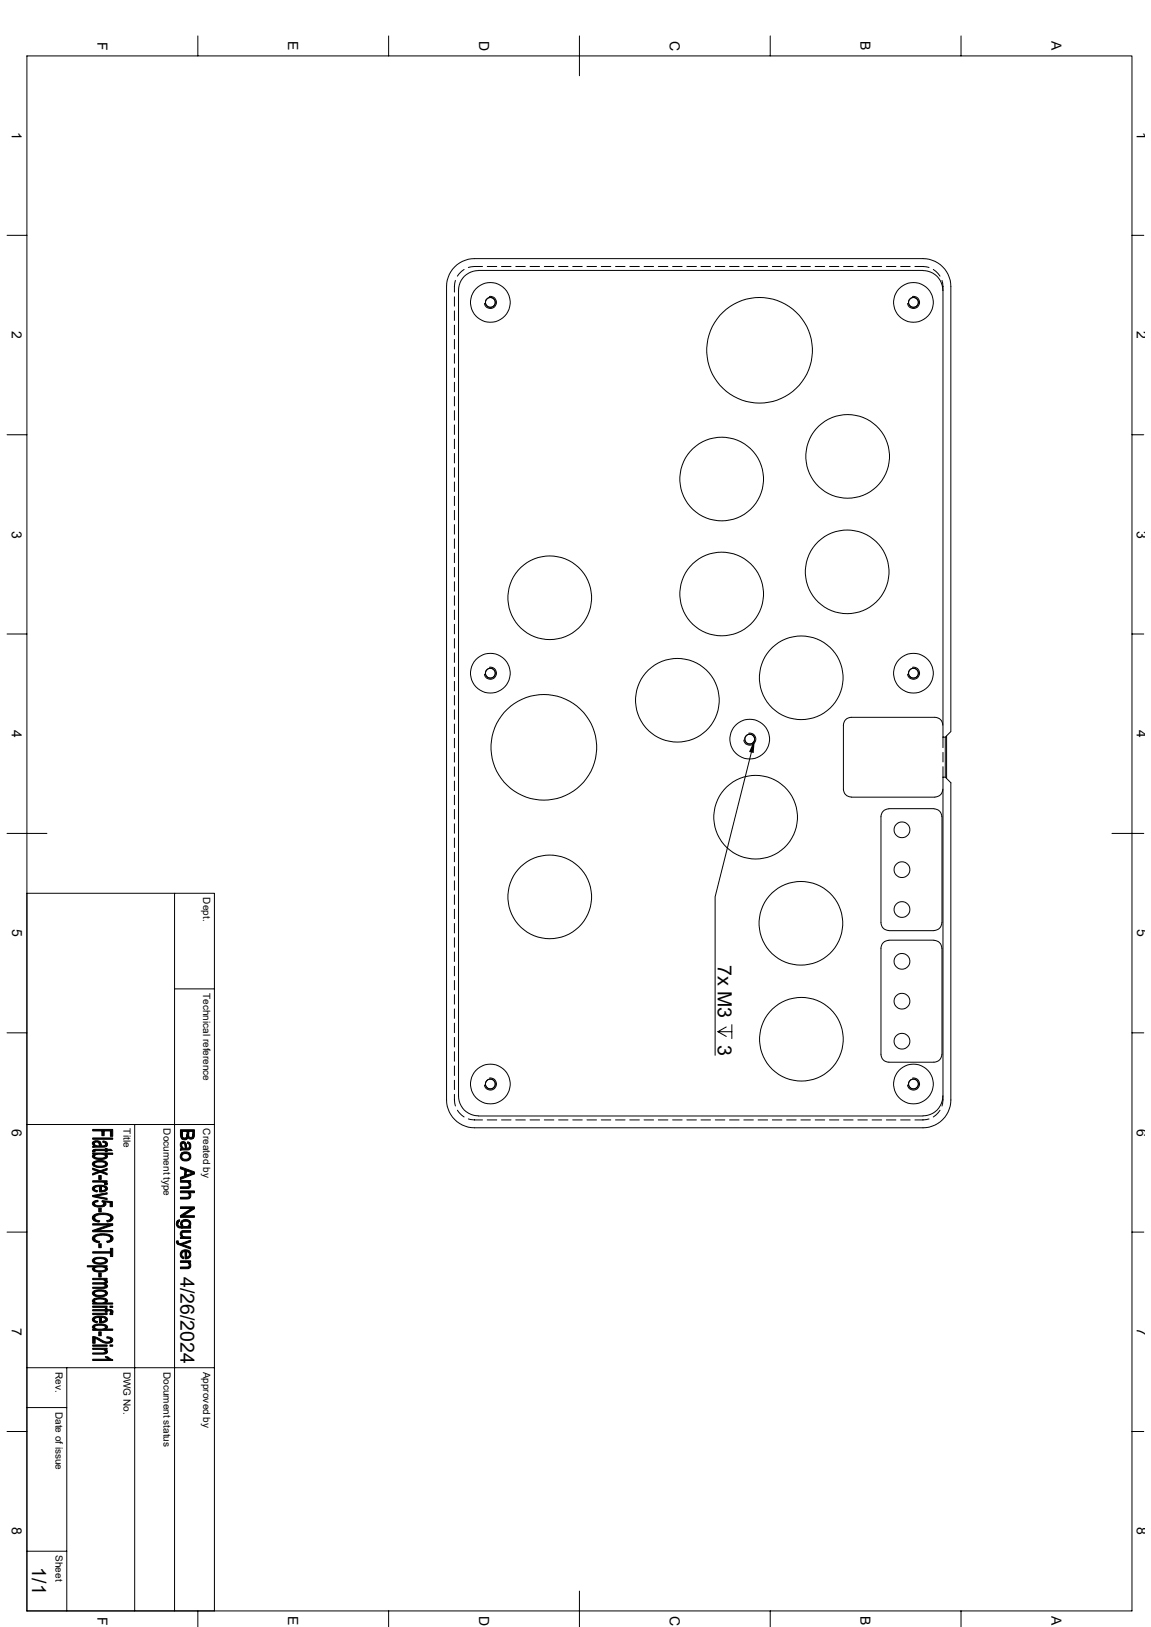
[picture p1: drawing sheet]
<svg xmlns="http://www.w3.org/2000/svg" width="297mm" height="420mm" viewBox="0 0 297 420" stroke-linecap="round" stroke-linejoin="round" font-family="sans-serif">
<g fill="none" stroke="#000" stroke-width=".26">
<path d="M6.9 14.4h285.2v401.4h-285.2zM51.1 9.3v5.1M100.3 9.3v5.1M149.5 9.3v10.3M198.8 9.3v5.1M248 9.3v5.1M1.8 60.7h5.1M117.3 76.6v2.4M117.5 72.4l-.2 3M119.8 69.6l-1.8 1.7M123.4 69.8a5.1 5.1 0 0 0-5.1 5.2v207.9a5.1 5.1 0 0 0 5.1 5.1M123.4 69.8h114.8"/>
<path d="M124.5 68.8h-2.1l-1.5 .2M125.7 68.8h2.5M126.3 76.5a1.55 1.55 0 0 1 1.8 1.3 1.55 1.55 0 0 1-1.3 1.8 1.55 1.55 0 0 1-1.8-1.3M129.4 68.8h2.5M133.1 68.8h2.5M136.8 68.8h2.4M140.5 68.8h2.4M144.1 68.8h2.5M147.8 68.8h2.4M151.5 68.8h2.4M155.2 68.8h2.4M158.8 68.8h2.5"/>
<path d="M162.5 68.8h2.5M166.2 68.8h2.5M169.9 68.8h2.4M173.6 68.8h2.4M177.2 68.8h2.5M180.9 68.8h2.4M184.6 68.8h2.4M188.3 68.8h2.4M191.9 68.8h2.5M195.6 68.8h2.5M199.3 68.8h2.5M203 68.8h2.4"/>
<path d="M206.7 68.8h2.4M210.4 68.8h2.4M214 68.8h2.5M217.7 68.8h2.4M221.4 68.8h2.4M225 68.8h2.5M228.7 68.8h2.5M232.4 68.8h2.5M235.5 76.5a1.55 1.55 0 0 1 1.7 1.3 1.55 1.55 0 0 1-1.2 1.8 1.55 1.55 0 0 1-1.8-1.3M236.1 68.8h2.1l1.5 .2M238.2 69.9a5.1 5.1 0 0 1 5.1 5.1M240.8 69.6l1.8 1.7"/>
<path d="M243.1 72.4l.2 1.6v119M292.1 60.7h3M117.3 80.3v2.4M117.3 83.9v2.5M117.3 87.6v2.5M117.3 91.3v2.5M117.3 95v2.5M117.3 98.7v2.4M1.8 112.2h5.1M117.3 102.4v2.4M117.3 106v2.5M117.3 109.7v2.4"/>
<path d="M117.3 113.4v2.4M117.3 117.1v2.4M292.1 112.2h3M117.3 120.7v2.5M117.3 124.4v2.5M117.3 128.1v2.4M117.3 131.7v2.5M117.3 135.4v2.5M117.3 139.1v2.5M117.3 142.8v2.4M117.3 146.5v2.4M117.3 150.2v2.4"/>
<path d="M117.3 153.8v2.5M117.3 157.5v2.4M1.8 163.7h5.1M117.3 161.2v2.4M117.3 164.8v2.5M117.3 168.5v2.5M117.3 172.2v2.5M117.3 175.9v2.5M117.3 179.5v2.5M126.3 172.3a1.55 1.55 0 0 1 1.8 1.2 1.55 1.55 0 0 1-1.3 1.8 1.55 1.55 0 0 1-1.8-1.3M235.5 172.3a1.55 1.55 0 0 1 1.7 1.2 1.55 1.55 0 0 1-1.2 1.8 1.55 1.55 0 0 1-1.8-1.3M292.1 163.7h3"/>
<path d="M117.3 183.2v2.5M117.3 186.9v2.5M117.3 190.6v2.4M117.3 194.3v2.4M117.3 198v2.4M193.2 189.3a1.55 1.55 0 0 1 1.8 1.2 1.55 1.55 0 0 1-1.3 1.8 1.55 1.55 0 0 1-1.8-1.2M193.9 194.2l-9.4 37.3v40.9M243.3 187.2a2.02 2.02 0 0 0-2-2h-21.6a2.02 2.02 0 0 0-2.1 2v16.5a2.02 2.02 0 0 0 2.1 2M243.3 197.9v86l-.2 1.6M243.3 194.2v2.5M243.3 190.3h.6l1.5-1.5v-114.8a7.2 7.2 0 0 0-7.2-7.2h-115.8a7.2 7.2 0 0 0-7.2 7.2v209.9a7.2 7.2 0 0 0 7.2 7.2h115.8a7.2 7.2 0 0 0 7.2-7.2v-81.8l-1.5-1.5h-.6M243.9 190.3v10.3"/>
<path d="M244.3 190v10.9M1.8 215.1h10.3M117.3 201.6v2.5M117.3 205.3v2.4M117.3 209v2.4M117.3 212.6v2.5M117.3 216.3v2.5M219.7 205.8h21.6M243 210.8a2.1 2.1 0 0 0-2-2.1l-11.6 .1a2.02 2.02 0 0 0-2.1 2v27.4a2.02 2.02 0 0 0 2.1 2M243.1 210.8v27.4M243.3 203.7a2.02 2.02 0 0 1-2 2M286.9 215.1h8.2"/>
<path d="M6.9 230.6h48.4v185.2M45 230.6v185.2M117.3 220v2.5M117.3 223.7v2.4M117.3 227.4v2.4M117.3 231v2.5M117.3 234.7v2.5M117.3 238.4v2.4M243 238.2a2.02 2.02 0 0 1-2 2M45 255.3h10.3M117.3 242.1v2.4M117.3 245.7v2.5"/>
<path d="M117.3 249.4v2.5M117.3 253.1v2.4M117.3 256.8v2.4M229.4 240.2h11.6M229.4 242.7h11.6M229.4 242.7a2.02 2.02 0 0 0-2.1 2.1v27.4a2.02 2.02 0 0 0 2.1 2h11.6a2.02 2.02 0 0 0 2-2M241 242.7a2.02 2.02 0 0 1 2 2.1M243.1 244.8v27.4M1.8 266.6h5.1M117.3 260.4v2.5M117.3 264.1v2.5M117.3 267.8v2.5"/>
<path d="M117.3 271.5v2.4M117.3 275.2v2.4M117.3 278.8v2.5M126.3 278.3a1.55 1.55 0 0 1 1.8 1.3 1.55 1.55 0 0 1-1.3 1.8 1.55 1.55 0 0 1-1.8-1.3M185.3 266.3l2.1 1.2M187.4 265.1l-2.1 1.2h3.5M188.8 264.5v3.6M235.5 278.3a1.55 1.55 0 0 1 1.7 1.3 1.55 1.55 0 0 1-1.2 1.8 1.55 1.55 0 0 1-1.8-1.3M292.1 266.6h3M6.9 290.3h48.4M34.8 290.3v125.5M117.3 282.5l.2 3"/>
<path d="M118 286.6l1.8 1.7M120.9 288.8l1.5 .3h2.1M123.4 288.1h114.8M125.7 289.1h2.5M129.4 289.1h2.5M133.1 289.1h2.5M136.8 289.1h2.4M140.5 289.1h2.4M144.1 289.1h2.5M147.8 289.1h2.4M151.5 289.1h2.4M155.2 289.1h2.4"/>
<path d="M158.8 289.1h2.5M162.5 289.1h2.5M166.2 289.1h2.5M169.9 289.1h2.4M173.6 289.1h2.4M177.2 289.1h2.5M180.9 289.1h2.4M184.6 289.1h2.4M188.3 289.1h2.4M191.9 289.1h2.5M195.6 289.1h2.5M199.3 289.1h2.5"/>
<path d="M203 289.1h2.4M206.7 289.1h2.4M210.4 289.1h2.4M214 289.1h2.5M217.7 289.1h2.4M221.4 289.1h2.4M225 289.1h2.5M228.7 289.1h2.5M232.4 289.1h2.5M239.7 288.8l-1.5 .3h-2.1M242.6 286.6l-1.8 1.7M243.3 282.9a5.1 5.1 0 0 1-5.1 5.1"/>
<path d="M1.8 318.1h5.1M292.1 318.1h3M6.9 353.1h48.4M17.2 353.1v62.7M1.8 369.5h5.1M6.9 363.3h10.3M292.1 369.5h3M6.9 400.4h10.3M51.1 415.8v4.1M100.3 415.8v4.1M149.5 410.7v9.2M198.8 415.8v4.1"/>
<path d="M248 415.8v4.1"/>
<circle cx="126.5" cy="78.1" r="5.1"/>
<circle cx="126.5" cy="78.1" r="1.27"/>
<circle cx="235.7" cy="78.1" r="5.1"/>
<circle cx="235.7" cy="78.1" r="1.27"/>
<circle cx="196" cy="90.4" r="13.6"/>
<circle cx="218.7" cy="117.8" r="10.8"/>
<circle cx="186.2" cy="123.6" r="10.8"/>
<circle cx="141.9" cy="154.3" r="10.8"/>
<circle cx="186.2" cy="153.3" r="10.8"/>
<circle cx="218.6" cy="147.6" r="10.8"/>
<circle cx="126.5" cy="173.8" r="5.1"/>
<circle cx="126.5" cy="173.8" r="1.27"/>
<circle cx="206.8" cy="175" r="10.8"/>
<circle cx="235.7" cy="173.8" r="5.1"/>
<circle cx="235.7" cy="173.8" r="1.27"/>
<circle cx="140.3" cy="192.9" r="13.6"/>
<circle cx="174.8" cy="180.8" r="10.8"/>
<circle cx="193.5" cy="190.8" r="5.1"/>
<circle cx="193.5" cy="190.8" r="1.27"/>
<circle cx="195" cy="210.9" r="10.8"/>
<circle cx="232.7" cy="214.2" r="2.04"/>
<circle cx="141.9" cy="231.5" r="10.8"/>
<circle cx="206.7" cy="238.3" r="10.8"/>
<circle cx="232.7" cy="234.8" r="2.04"/>
<circle cx="232.7" cy="224.5" r="2.04"/>
<circle cx="232.7" cy="248.1" r="2.04"/>
<circle cx="232.7" cy="258.4" r="2.04"/>
<circle cx="126.5" cy="279.8" r="5.1"/>
<circle cx="126.5" cy="279.8" r="1.27"/>
<circle cx="206.8" cy="268.3" r="10.8"/>
<circle cx="232.7" cy="268.8" r="2.04"/>
<circle cx="235.7" cy="279.8" r="5.1"/>
<circle cx="235.7" cy="279.8" r="1.27"/>
</g>
<g fill="#000" stroke="#000" stroke-width=".26">
<path d="M23.9 293.8h5.2v.3h-5.2z" fill-rule="evenodd"/>
<path d="M24.3 295.2l.1 .6z" fill-rule="evenodd"/>
<path d="M24.3 298l.1 .4z" fill-rule="evenodd"/>
<path d="M24 296.8l.5-.1v.6l-.6 .1z" fill-rule="evenodd"/>
<path d="M23.9 294.8a1.65 1.65 0 0 1 2 0l-.2 .9a.79 .79 0 0 0-.4-.8 .79 .79 0 0 0-1 .2v.6l-.4-.3z" fill-rule="evenodd"/>
<path d="M26.6 294.5l.6 .2v.6l-.2-.4h-.5z" fill-rule="evenodd"/>
<path d="M24.3 299.8l.8-.2h1.6l.5 .2v.7a1.99 1.99 0 0 0-2.4-.5l-.4 .5z" fill-rule="evenodd"/>
<path d="M24.4 295.4l.5 .3 .9 .1 .1-1 .1 .1a.7 .7 0 0 0 .3 .8 .7 .7 0 0 0 .8 0l.1-1a.8 .8 0 0 1 .5 1.1 .8 .8 0 0 1-1.2 .3l-2.6 .1v-.3l.5-.1z" fill-rule="evenodd"/>
<path d="M24 298.2l.3-.2 .1 .4a2.37 2.37 0 0 0 2.7 .3l.1-.7a.6 .6 0 0 1 .5 .7 .6 .6 0 0 1-.7 .5l-1.3 .1a1.63 1.63 0 0 1-1.9-.9z" fill-rule="evenodd"/>
<path d="M24.5 296.7h2.7v-.2h.4v.2h1l.4 .3h-1.4v.3h-.4v-.3h-2.6l-.1 .2z" fill-rule="evenodd"/>
<path d="M23.9 291.5h5.2v1.8h-.6v-1.4h-1.6v1.3h-.6v-1.3h-2.4z" fill-rule="evenodd"/>
<path d="M23.9 297.6h5.2v.4h-1.9v.4a2.46 2.46 0 0 0-2.8-.1v-.4h-.5z" fill-rule="evenodd"/>
<path d="M46.9 295.6v.9z" fill-rule="evenodd"/>
<path d="M46.8 294.8l.7-.1 .3 .2 .1 1.5-.1-.2a.9 .9 0 0 0-.7-1.1l-.2 .4-.1 .9a1.25 1.25 0 0 1 0-1.6z" fill-rule="evenodd"/>
<path d="M47 292.1v.8a.66 .66 0 0 0 .7 .8 .66 .66 0 0 0 .6-.8v1.1l-.5 .2-.7-.1z" fill-rule="evenodd"/>
<path d="M48.4 294.7l.5 .2v.9l-.1-.4-.4-.3z" fill-rule="evenodd"/>
<path d="M46.9 297.6l.6-.3 .9 .1 .5 .2v.9a1.06 1.06 0 0 0-1-.7 1.06 1.06 0 0 0-1 .7z" fill-rule="evenodd"/>
<path d="M46.9 295.9l.3 .4 .7 .1v-1.3l.2 .7a.44 .44 0 0 0 .4 .6 .44 .44 0 0 0 .4-.6v-.9a1.06 1.06 0 0 1 .4 1.2 1.06 1.06 0 0 1-1 .7l-1.7 .2v-.5h.3z" fill-rule="evenodd"/>
<path d="M46.9 297.6v.9a1.08 1.08 0 0 0 1 .8 1.08 1.08 0 0 0 1-.8v-.9a1.27 1.27 0 0 1 0 1.7 1.27 1.27 0 0 1-1.6 .3 1.15 1.15 0 0 1-.4-2z" fill-rule="evenodd"/>
<path d="M48.7 292.1v.7a.58 .58 0 0 0 .5 .8 .58 .58 0 0 0 .5-.8v1.1l-.9 .1-.2-.2z" fill-rule="evenodd"/>
<path d="M46.6 291.6h3.6l-.2 2-.3 .3v-1.8h-1l-.1 1.7-.1-.2-.2 .4v-1.9h-1.3v1.9l-.2-.1-.2-.7z" fill-rule="evenodd"/>
<path d="M24 306.4l.3-.2 .1 .8 .7 .3v.4a.9 .9 0 0 1-1-.3 .9 .9 0 0 1-.1-.9z" fill-rule="evenodd"/>
<path d="M24 310.3l1.3-.5v.4l-.9 .4-.1 .7a.66 .66 0 0 1-.3-1z" fill-rule="evenodd"/>
<path d="M25.5 303.4h.6v1.1h-.6z" fill-rule="evenodd"/>
<path d="M25.5 311.9h.6v.9h-.6z" fill-rule="evenodd"/>
<path d="M24.4 314.4a1.14 1.14 0 0 0 1.3 .7l-.1 .4-1.3-.4z" fill-rule="evenodd"/>
<path d="M23.9 301.5l2 .7-.5 .2-1.5-.5z" fill-rule="evenodd"/>
<path d="M24.3 310.7a1.64 1.64 0 0 0 2.5 0l.1 .7-.7 .2-1.7-.2z" fill-rule="evenodd"/>
<path d="M24.3 306.2l1-.3 1.3 .1 .6 .2v.6l-.2-.3-.8-.2-.1 1.4h-.4v-1.4l-1 .2-.3 .3z" fill-rule="evenodd"/>
<path d="M27 310.3a.54 .54 0 0 1 .3 .5 .54 .54 0 0 1-.3 .5z" fill-rule="evenodd"/>
<path d="M23.9 302.9l3.7-1.3v.4l-3.7 1.3z" fill-rule="evenodd"/>
<path d="M25.9 302.6l.5-.2 .4 .2 .8 .3v.4z" fill-rule="evenodd"/>
<path d="M23.9 304.8h3.7v.3h-.5v.4l-.7-.4h-2.5z" fill-rule="evenodd"/>
<path d="M23.9 308.6l3.7 .7v.4l-3.7-.8z" fill-rule="evenodd"/>
<path d="M23.9 308.6l3.7-.7v.3l-2.6 .5z" fill-rule="evenodd"/>
<path d="M24.1 300l.2-.2 .1 .7a2.01 2.01 0 0 0 2.4 .4l.4-.3v-.8a.77 .77 0 0 1 .5 .9 .77 .77 0 0 1-.9 .6l-.6 .1a1.95 1.95 0 0 1-2.4-.9z" fill-rule="evenodd"/>
<path d="M27.1 305.1l.6 .3-.1 .5-.6-.2z" fill-rule="evenodd"/>
<path d="M26.2 306.3v1h.3l.7-.3v-.8a.69 .69 0 0 1 .5 .8 .69 .69 0 0 1-.8 .6l-.8 .1z" fill-rule="evenodd"/>
<path d="M27.5 315.1l.9-.3 .2-.4v.8l-.9 .2z" fill-rule="evenodd"/>
<path d="M26.4 309.9l2.6 .3v1.3h-.6v-1.1l-1.4-.1-.1 1.1-.1-.8-.5-.4z" fill-rule="evenodd"/>
<path d="M23.9 317.6l5.2 .1v.3h-5.2z" fill-rule="evenodd"/>
<path d="M23.9 315.9h5.2v.4l-5.2-.1z" fill-rule="evenodd"/>
<path d="M23.9 317.6l4.1-1.4 1.1 .1-4.1 1.4z" fill-rule="evenodd"/>
<path d="M24 313.8l.6-.4 1.1-.2 1.1-.1 1.4 .3a.92 .92 0 0 1 .9 .7 .92 .92 0 0 1-.5 1.1v-.8a1.96 1.96 0 0 0-2.4-.9h-.2a1.51 1.51 0 0 0-1.6 .9l-.1 .7a.84 .84 0 0 1-.3-1.3z" fill-rule="evenodd"/>
<path d="M24.1 319.1l1.9-.6 2.2 .2a.95 .95 0 0 1 .9 .7 .95 .95 0 0 1-.5 1.1v-.8a1.96 1.96 0 0 0-2.4-.8h-.1a1.42 1.42 0 0 0-1.7 .8l-.1 .8a.82 .82 0 0 1-.2-1.4z" fill-rule="evenodd"/>
<path d="M45.8 315l.6-.1-.1 .4-.3 .1-.1 .5z" fill-rule="evenodd"/>
<path d="M45.7 315.2l.1-.2 .1 .9a.7 .7 0 0 0 1 .7v.4a1.2 1.2 0 0 1-1.2-.5 1.2 1.2 0 0 1 0-1.3z" fill-rule="evenodd"/>
<path d="M46.9 318.6v.7z" fill-rule="evenodd"/>
<path d="M48.8 305.1l.1 .8z" fill-rule="evenodd"/>
<path d="M46.8 315.2a1.66 1.66 0 0 1 2.1-.1v.8a1.04 1.04 0 0 0-1-.6 1.04 1.04 0 0 0-1 .6v1.1v-.4a.92 .92 0 0 1-.1-1.4z" fill-rule="evenodd"/>
<path d="M46.6 304.8h2.6v.3h-.4v.5l-.6-.4h-1.6z" fill-rule="evenodd"/>
<path d="M46.9 315.9a1.06 1.06 0 0 0 .9 .7 1.06 1.06 0 0 0 1.1-.5v.5h.3v.4h-2.3z" fill-rule="evenodd"/>
<path d="M46.8 317.8l2.4-.1v.4l-2.1 .1-.2 1a.98 .98 0 0 1-.1-1.4z" fill-rule="evenodd"/>
<path d="M46.6 319.3h.3l.1-.4 .5 .3 1.7 .1v.4h-2.6z" fill-rule="evenodd"/>
<path d="M46.6 306.4l2-.1 .3-.3v-.8a.89 .89 0 0 1 .3 1.1 .89 .89 0 0 1-1 .5h-1.6z" fill-rule="evenodd"/>
<path d="M46.6 309.1l2-.1 .3-.3v-.8a.89 .89 0 0 1 .3 1.1 .89 .89 0 0 1-1 .5h-1.6z" fill-rule="evenodd"/>
<path d="M48.9 315.1a.98 .98 0 0 1 0 1.5z" fill-rule="evenodd"/>
<path d="M46.6 313.8h3.6v.4h-3.6z" fill-rule="evenodd"/>
<path d="M46.6 311.5h3.6v.5h-3.6z" fill-rule="evenodd"/>
<path d="M46.6 313.8l2.8-1.8h.8l-2.8 1.8z" fill-rule="evenodd"/>
<path d="M46.6 301.2l3.6 1.3v.5l-2.2-.8-.3 1.3v-1.4l-1.1-.4z" fill-rule="evenodd"/>
<path d="M48 302.2v1.2l1.8-.6 .4 .2-3.6 1.5v-.6l1.1-.4z" fill-rule="evenodd"/>
<path d="M46.6 307.4h3.6v.5h-1.3v.6l-.4-.6h-1.9z" fill-rule="evenodd"/>
<path d="M24 327.2l.3-.2v1.1l-.4-.4z" fill-rule="evenodd"/>
<path d="M24 335.4l.3-.2 .1 1.1-.6-.4z" fill-rule="evenodd"/>
<path d="M25.5 321.1h.6v1h-.6z" fill-rule="evenodd"/>
<path d="M25.5 328.6h.6v1h-.6z" fill-rule="evenodd"/>
<path d="M24.4 319.7a1.26 1.26 0 0 0 1.3 .8l-.1 .3-1.3-.3z" fill-rule="evenodd"/>
<path d="M24.3 324.8l1.4-.3 1.2 .2 .3 .1v.7a1.99 1.99 0 0 0-2.4-.5l-.4 .5z" fill-rule="evenodd"/>
<path d="M23.9 331.1l3.2-.1 .1 .9-.1-.3-.5-.1h-2.7z" fill-rule="evenodd"/>
<path d="M24.3 333.2l1-.2h1.4l.5 .2v.6a2.12 2.12 0 0 0-2.6-.3l-.2 .3z" fill-rule="evenodd"/>
<path d="M24.3 340l.8-.3 1.5 .1 .6 .2v.6l-.1-.3-.9-.2-.1 1.4h-.4v-1.4l-1 .1-.3 .4z" fill-rule="evenodd"/>
<path d="M27.1 330.3l.1 .5z" fill-rule="evenodd"/>
<path d="M27.2 327l.1 .5z" fill-rule="evenodd"/>
<path d="M22.5 326.7h5.1v.3h-.4l-.1 .3-.7-.2a2.31 2.31 0 0 0-2 .3l-.1 .7v-1.1h-1.8z" fill-rule="evenodd"/>
<path d="M23.9 330h3.7v.3h-.5v.3l-.7-.3h-2.5z" fill-rule="evenodd"/>
<path d="M23.9 337.1h3.7v.4h-3.7z" fill-rule="evenodd"/>
<path d="M23.9 339h3.7v.3h-3.7z" fill-rule="evenodd"/>
<path d="M24.1 325l.2-.2 .1 .7a2.01 2.01 0 0 0 2.4 .4l.4-.4v-.7a.75 .75 0 0 1 .5 .9 .75 .75 0 0 1-.9 .5l-1.1 .1a1.67 1.67 0 0 1-1.9-.8z" fill-rule="evenodd"/>
<path d="M24.4 327.5a2.41 2.41 0 0 0 2.7 .3l.2-.7a.61 .61 0 0 1 .4 .7 .61 .61 0 0 1-.7 .5h-2.3l-.4-.2z" fill-rule="evenodd"/>
<path d="M27.3 330.3a.54 .54 0 0 1 .4 .6 .54 .54 0 0 1-.6 .5z" fill-rule="evenodd"/>
<path d="M23.9 332.3l2.9-.1 .4-.2v-.6a.6 .6 0 0 1 .5 .8 .6 .6 0 0 1-.8 .4h-3z" fill-rule="evenodd"/>
<path d="M24 333.4l.3-.2 .1 .6a2.07 2.07 0 0 0 2.6 .4l.2-.3v-.7a.77 .77 0 0 1 .5 .9 .77 .77 0 0 1-.9 .5l-1.4 .1a1.16 1.16 0 0 1-1.5-1.1z" fill-rule="evenodd"/>
<path d="M24.3 335.2l1.1-.2h1a.96 .96 0 0 1 1.2 1.1l-.4 .2v-.5a2.31 2.31 0 0 0-2.8 0z" fill-rule="evenodd"/>
<path d="M27.5 320.4l.8-.2 .3-.5v.8l-.9 .3z" fill-rule="evenodd"/>
<path d="M23.9 338.1h3.3v-.3h.4v.3h1v.6l-.4-.3h-.6v.4h-.4v-.4h-3.3z" fill-rule="evenodd"/>
<path d="M28.4 337.1h.7v.4h-.7z" fill-rule="evenodd"/>
<path d="M28.4 339h.7v.3h-.7z" fill-rule="evenodd"/>
<path d="M23.9 323.1h4.6v-.9h.6v2.2h-.6v-.9h-4.6z" fill-rule="evenodd"/>
<path d="M23.9 336.3h.5v-.3a2.73 2.73 0 0 0 2.8-.1v.4h1.9v.3h-5.2z" fill-rule="evenodd"/>
<path d="M28.6 338.1l.5 .3v.5l-.6-.1z" fill-rule="evenodd"/>
<path d="M45.6 320.3h.4l-.1 .9-.3-.4z" fill-rule="evenodd"/>
<path d="M46.7 323.1l.2-.1v1l.5 .5v.4a1.13 1.13 0 0 1-.7-1.8z" fill-rule="evenodd"/>
<path d="M48.8 325.8l.1 .8z" fill-rule="evenodd"/>
<path d="M46.9 322.9l1.2-.3 .8 .4v.8l-.2-.5-.6-.2v1.8l-.3 .1v-2l-.7 .3-.2 .5z" fill-rule="evenodd"/>
<path d="M46.6 321.1l2.6-1v.4l-1.5 .6-.6 .2z" fill-rule="evenodd"/>
<path d="M45.9 320.5l.4 .5 2.9 1v.4l-3.3-1.2z" fill-rule="evenodd"/>
<path d="M46.6 325.5h2.6v.3h-.4v.5l-.5-.4h-1.7z" fill-rule="evenodd"/>
<path d="M48.1 323.1l.2 1.4 .6-.5v-1a1.12 1.12 0 0 1 .3 1.2 1.12 1.12 0 0 1-1.1 .7z" fill-rule="evenodd"/>
<path d="M46.6 327.1l2-.1 .3-.3v-.8a.89 .89 0 0 1 .3 1.1 .89 .89 0 0 1-1 .5h-1.6z" fill-rule="evenodd"/>
<path d="M24 342.2l.3-.2 .1 1.1-.6-.5z" fill-rule="evenodd"/>
<path d="M24 340.2l.3-.2 .1 .8 .7 .3v.4a.92 .92 0 0 1-1.1-1.2z" fill-rule="evenodd"/>
<path d="M25.5 343.8h.6v1h-.6z" fill-rule="evenodd"/>
<path d="M27.1 348.3l.1 .5z" fill-rule="evenodd"/>
<path d="M23.9 348h3.7v.3h-.5v.3l-.6-.2-2.6-.1z" fill-rule="evenodd"/>
<path d="M23.9 347.2h3.7v.3h-3.7z" fill-rule="evenodd"/>
<path d="M26.2 340.1v1h.3l.7-.3v-.8a.69 .69 0 0 1 .5 .8 .69 .69 0 0 1-.8 .5l-.8 .2z" fill-rule="evenodd"/>
<path d="M24.3 342l1-.2h1.1a.97 .97 0 0 1 1.3 1l-.5 .3v-.5a2.3 2.3 0 0 0-2.5-.4l-.3 .4z" fill-rule="evenodd"/>
<path d="M23.9 349.2h2.9l.4-.2 .1-.6a.62 .62 0 0 1 .4 .7 .62 .62 0 0 1-.8 .4h-3z" fill-rule="evenodd"/>
<path d="M27.2 350.2h.6l.2 .2-.1 .5z" fill-rule="evenodd"/>
<path d="M23.9 345l1.1 .2 1.3 .7a1.64 1.64 0 0 0 2.3 0l-.1 .7a5 5 0 0 1-3.9-1.1v1.3h-.7z" fill-rule="evenodd"/>
<path d="M28.4 347.2h.7v.3h-.7z" fill-rule="evenodd"/>
<path d="M23.9 343.1h.5v-.4a2.4 2.4 0 0 0 2.8-.1v.5h1.9v.3h-5.2z" fill-rule="evenodd"/>
<path d="M27.6 345.1a1.1 1.1 0 0 1 1.4 1.1l-.4 .4-.1-.9-.9-.3z" fill-rule="evenodd"/>
<path d="M23.9 350.9h4l.1-.5 1.1 .6v.2h-5.2z" fill-rule="evenodd"/>
</g>
<path d="M194.8 190.8l-.3 3.6-1.2-.3z" fill="#000"/>
<g font-size="5">
<text x="185.2" y="249" transform="rotate(90 185.2 249)">7x M3</text>
<text x="185.2" y="269.8" transform="rotate(90 185.2 269.8)">3</text>
<text x="46.6" y="329.6" transform="rotate(90 46.6 329.6)">4/26/2024</text>
<text x="8.3" y="404.6" transform="rotate(90 8.3 404.6)">1/1</text>
</g>
<g font-size="3.6">
<text x="25.1" y="10.8" transform="rotate(90 25.1 10.8)">F</text>
<text x="74.4" y="10.7" transform="rotate(90 74.4 10.7)">E</text>
<text x="123.6" y="10.5" transform="rotate(90 123.6 10.5)">D</text>
<text x="172.8" y="10.5" transform="rotate(90 172.8 10.5)">C</text>
<text x="222.1" y="10.7" transform="rotate(90 222.1 10.7)">B</text>
<text x="271.3" y="10.7" transform="rotate(90 271.3 10.7)">A</text>
<text x="3.1" y="34" transform="rotate(90 3.1 34)">1</text>
<text x="293.4" y="34" transform="rotate(90 293.4 34)">1</text>
<text x="3.1" y="85.5" transform="rotate(90 3.1 85.5)">2</text>
<text x="293.4" y="85.5" transform="rotate(90 293.4 85.5)">2</text>
<text x="3.1" y="136.9" transform="rotate(90 3.1 136.9)">3</text>
<text x="293.4" y="136.9" transform="rotate(90 293.4 136.9)">3</text>
<text x="3.1" y="188.4" transform="rotate(90 3.1 188.4)">4</text>
<text x="293.4" y="188.4" transform="rotate(90 293.4 188.4)">4</text>
<text x="3.1" y="239.9" transform="rotate(90 3.1 239.9)">5</text>
<text x="293.4" y="239.9" transform="rotate(90 293.4 239.9)">5</text>
<text x="3.1" y="291.3" transform="rotate(90 3.1 291.3)">6</text>
<text x="293.4" y="291.3" transform="rotate(90 293.4 291.3)">6</text>
<text x="3.1" y="342.8" transform="rotate(90 3.1 342.8)">7</text>
<text x="293.4" y="342.8" transform="rotate(90 293.4 342.8)">7</text>
<text x="3.1" y="394.3" transform="rotate(90 3.1 394.3)">8</text>
<text x="293.4" y="394.3" transform="rotate(90 293.4 394.3)">8</text>
<text x="25.1" y="417.3" transform="rotate(90 25.1 417.3)">F</text>
<text x="74.4" y="417.2" transform="rotate(90 74.4 417.2)">E</text>
<text x="123.6" y="417.1" transform="rotate(90 123.6 417.1)">D</text>
<text x="172.8" y="417.1" transform="rotate(90 172.8 417.1)">C</text>
<text x="222.1" y="417.2" transform="rotate(90 222.1 417.2)">B</text>
<text x="271.3" y="417.2" transform="rotate(90 271.3 417.2)">A</text>
</g>
<g font-size="2.6">
<text x="52.5" y="231.6" transform="rotate(90 52.5 231.6)">Dept.</text>
<text x="52.5" y="256.3" transform="rotate(90 52.5 256.3)">Technical reference</text>
<text x="31.9" y="291.3" transform="rotate(90 31.9 291.3)">Title</text>
<text x="42.2" y="291.3" transform="rotate(90 42.2 291.3)">Document type</text>
<text x="52.5" y="291.3" transform="rotate(90 52.5 291.3)">Created by</text>
<text x="14.4" y="354.1" transform="rotate(90 14.4 354.1)">Rev.</text>
<text x="31.9" y="354.1" transform="rotate(90 31.9 354.1)">DWG No.</text>
<text x="42.2" y="354.1" transform="rotate(90 42.2 354.1)">Document status</text>
<text x="52.5" y="354.1" transform="rotate(90 52.5 354.1)">Approved by</text>
<text x="14.4" y="364.4" transform="rotate(90 14.4 364.4)">Date of issue</text>
<text x="14.4" y="401.4" transform="rotate(90 14.4 401.4)">Sheet</text>
</g>
</svg>
